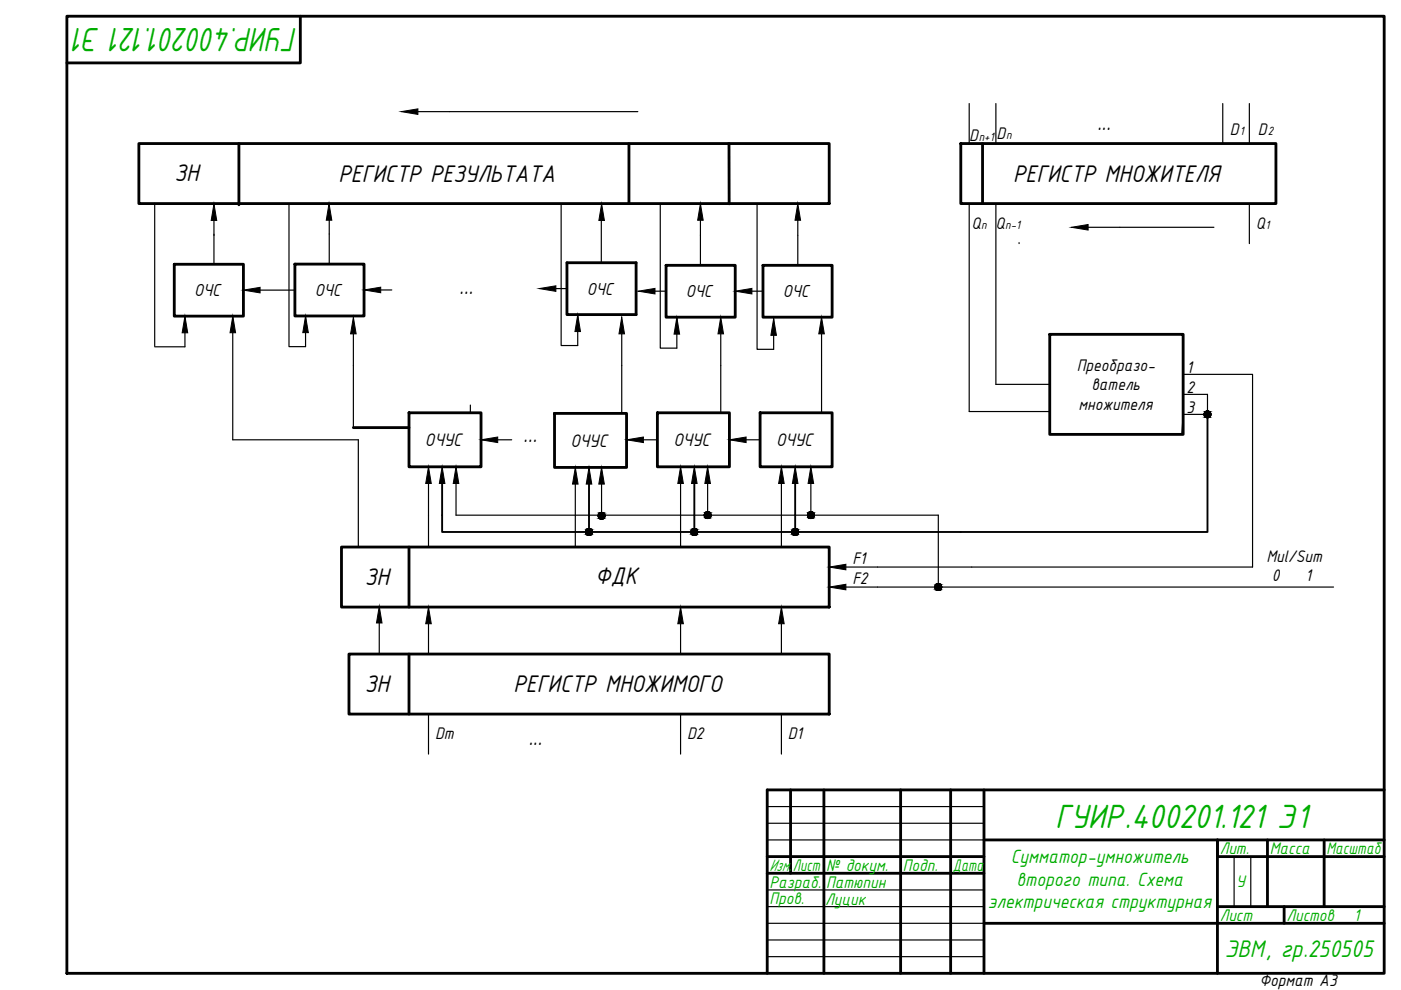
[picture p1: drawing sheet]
<svg xmlns="http://www.w3.org/2000/svg" width="297mm" height="210mm" viewBox="0 0 297 210" stroke-linecap="round" stroke-linejoin="round" font-family="sans-serif">
<!-- layer: 0 -->
<g fill="none" stroke="#000" stroke-width=".6">
<path d="M14.2 3.4h279.3v203h-279.3zM63.7 3.4v9.9h-49.5M29.4 30.4h146.4v12.8h-146.4zM50.7 30.4v13M133.3 30.5v12.7M154.6 30.4v12.8M203.7 30.4h66.8v12.8h-66.8zM208.3 30.4v12.8M36.9 56h14.7v11h-14.7zM62.5 56h14.7v11h-14.7zM120.2 55.7h14.7v11h-14.7zM141.2 56.3h14.7v11h-14.7z"/>
<path d="M161.8 56.3h14.6v11h-14.6zM222.6 70.9h28.3v21.2h-28.3zM74.9 90.7h11.8M86.7 87.5h15.3v11.5h-15.3zM117.6 87.7h15.2v11.4h-15.2zM139.4 87.5h15.3v11.5h-15.3zM161.2 87.5h15.2v11.5h-15.2zM72.4 116h103.4v12.7h-103.4zM86.7 116v12.7M74 138.7h101.8v12.7h-101.8zM86.7 138.7v12.7M167.6 167.5v17.7"/>
<path d="M174.7 167.5v38.9M190.9 167.5v38.9M201.6 167.5v38.9M208.6 167.5v38.9M208.6 178.1h84.9M268.7 178.1v14.1M280.7 178.1v14.1M293.5 167.5h-130.8v38.9M162.7 181.6h45.9M162.7 185.2h45.9M208.6 195.8h84.9M258.1 192.2h35.4"/>
<path d="M272.3 192.2v3.6M293.5 181.6h-35.4v-3.5v28.3"/>
</g>
<g fill="none" stroke="#000" stroke-width=".25">
<path d="M88.6 23.7h46.6M150.4 30.4h25.4M154.6 30.4l-21.3 .1M205.5 22v8.4h5.6v-8.4M259.3 22v8.4M264.9 22v8.4M32.8 43.1v30.3M45.4 46.7v9.3M61.3 43.2v30.3h3.5v-6.5h-2.3M69.8 46.4v9.6M119 43.2v30.1h3.5v-6.5M127.5 46.2v9.5"/>
<path d="M140 43.2v30.6h3.5v-6.5M140.5 43.2h17.6M148.5 46.7v9.6M160.5 43.2v30.9h3.5v-6.5M163.1 43.2h12.7h-21.2M169.1 46.7v9.6M205.5 43.2v44.1h17.1M211.1 43.2v38.3h11.5v10.6v-7.1M216.1 51.6h.1M230.7 48.2h26.7M264.9 43.2v8.4M36.9 67h2.3v6.5h-6.4"/>
<path d="M49.3 67.1v26.1h26.7v22.6M49.3 67h2.3M55.1 61.5h7.4M74.9 70.8v19.9M80.7 61.5h2.4M117.9 61.2h2.3M120.2 66.7h2.3v1.7M131.8 70.8v16.7M138.9 61.7h2.3M141.2 67.3h2.3v1.6M152.8 70.8v16.7M155.9 61.7v5.6"/>
<path d="M159.4 61.7h2.4M161.8 67.3h2.2M174.2 70.8v16.7h2.2M222.6 70.9v5.3M250.9 70.9v17l-.3 4.2M250.9 79.4h14.7v40.8h-86.3M99.7 85.9v1.6h2.3M102 93.2h6.5M132.9 93.2h6.5M154.7 93.2h6.5M250.9 83.6h5.1v4.3h-5.1M90.8 102.5v13.5"/>
<path d="M96.7 102.5v6.7h102.2v15.3M122 102.6v13.4M127.5 102.6v6.8M144.3 102.5v13.5M150 102.5v6.7M165.7 102.5v13.5M171.9 102.5v6.7M175.8 116v8.5M80.4 132.1v6.6M90.8 132.2v6.5M144.3 132.2v6.5M165.7 132.2v6.5"/>
<path d="M179.3 124.5h103.4M90.8 151.4v8.5M144.3 151.4v8.5M165.7 151.4v8.5M162.7 171h45.9M162.7 174.5h45.9M162.7 178.1h45.9M162.7 188.7h45.9M162.7 192.2h45.9M162.7 199.3h45.9M162.7 195.8h45.9M261.7 181.6v10.6"/>
<path d="M265.2 181.6v10.6M162.7 202.8h45.9"/>
<circle cx="256" cy="87.9" r=".71"/>
<circle cx="124.9" cy="112.8" r=".71"/>
<circle cx="127.5" cy="109.4" r=".71"/>
<circle cx="147.2" cy="112.8" r=".71"/>
<circle cx="150" cy="109.2" r=".71"/>
<circle cx="168.6" cy="112.8" r=".71"/>
<circle cx="171.9" cy="109.2" r=".71"/>
<circle cx="198.9" cy="124.5" r=".71"/>
</g>
<g fill="#000" stroke="#000" stroke-width=".21">
<path d="M85.1 23.7l3.5-.6v1.2zM45.4 43.2l.6 3.5h-1.2zM69.8 43.2l.6 3.5h-1.2zM127.6 43.2l.5 3.5h-1.1zM148.5 43.2l.6 3.5h-1.2zM169.1 43.2l.6 3.5h-1.1zM227.2 48.2l3.5-.6v1.2zM39.2 67l.6 3.6h-1.2zM49.4 67l.5 3.6h-1.1zM51.6 61.5l3.5-.6v1.2zM64.8 67l.6 3.5h-1.2zM74.9 67.3l.6 3.5h-1.2z"/>
<path d="M77.2 61.5l3.5-.6v1.2zM114.3 61.2l3.6-.6v1.2zM122.5 66.8l.6 3.5h-1.2zM131.8 67.3l.6 3.5h-1.2zM135.3 61.7l3.6-.6v1.2zM143.5 67.3l.6 3.5h-1.2zM152.8 67.3l.6 3.5h-1.2zM155.9 61.7l3.5-.6v1.2zM164 67.6l.6 3.5h-1.2zM174.2 67.3l.6 3.5h-1.2zM102 93.2l3.5-.5v1.1zM132.9 93.2l3.5-.5v1.1z"/>
<path d="M154.7 93.2l3.5-.5v1.1zM255.9 87.2h.2zM255.9 88.6h.2zM90.8 99l.6 3.5h-1.1zM93.7 99l.6 3.5h-1.2zM96.7 99l.6 3.5h-1.2zM122 99.1l.6 3.5h-1.2zM124.9 99.1l.6 3.5h-1.2zM124.8 112.1h.1zM124.8 113.5h.1zM127.5 99.1l.6 3.5h-1.1zM127.5 108.7h.1z"/>
<path d="M127.5 110.1h.1zM144.3 99l.6 3.5h-1.2zM147.2 99l.6 3.5h-1.2zM147.1 112.1h.2zM147.1 113.5h.2zM150 99l.6 3.5h-1.2zM150 108.5h.1zM150 109.9h.1zM165.7 99l.6 3.5h-1.2zM168.6 99l.6 3.5h-1.2zM168.5 112.1h.2zM168.5 113.5h.2z"/>
<path d="M171.9 99l.6 3.5h-1.2zM171.9 108.5h.1zM171.9 109.9h.1zM80.4 128.6l.6 3.5h-1.2zM90.8 128.7l.6 3.5h-1.1zM144.3 128.7l.6 3.5h-1.2zM165.7 128.7l.6 3.5h-1.2zM175.8 120.2l3.5-.6v1.2zM175.8 124.5l3.5-.6v1.2zM198.9 123.8h.1zM198.9 125.2h.1z"/>
<path d="M255.9 87.2h.2zM255.9 87.2h.2z"/>
<path d="M255.9 87.2h.3zM255.9 87.2h.3z"/>
<path d="M255.9 88.6h.2zM255.9 88.6h.2z"/>
<path d="M255.9 87.2h.3zM255.8 87.2h.4z"/>
<path d="M255.9 88.6h.3zM255.9 88.6h.2z"/>
<path d="M255.8 87.2h.4zM255.8 87.2h.4z"/>
<path d="M255.8 88.5h.4zM255.8 88.5l.4 .1z"/>
<path d="M255.8 87.2h.5zM255.7 87.2h.6z"/>
<path d="M255.8 88.5h.4zM255.8 88.5h.4z"/>
<path d="M255.7 87.2h.6zM255.7 87.2h.6z"/>
<path d="M255.7 88.5h.6zM255.7 88.5h.5z"/>
<path d="M255.7 87.2h.7zM255.7 87.2h.7z"/>
<path d="M255.7 88.5h.6zM255.7 88.5h.6z"/>
<path d="M255.7 87.2l.7 .1zM255.6 87.3h.8z"/>
<path d="M255.7 88.5h.7zM255.7 88.5h.6z"/>
<path d="M255.6 87.3h.8zM255.6 87.3h.8z"/>
<path d="M255.6 88.5h.8zM255.6 88.5h.8z"/>
<path d="M255.6 87.3h.9zM255.6 87.3h.9z"/>
<path d="M255.6 88.4h.8zM255.6 88.4l.8 .1z"/>
<path d="M255.6 87.3h.9zM255.5 87.3h1z"/>
<path d="M255.6 88.4h.9zM255.6 88.4h.8z"/>
<path d="M255.5 87.3l1 .1zM255.5 87.4h1z"/>
<path d="M255.5 88.4h1zM255.5 88.4h1z"/>
<path d="M255.5 87.4h1zM255.5 87.4h1z"/>
<path d="M255.5 88.4h1zM255.5 88.4h1z"/>
<path d="M255.5 87.4h1.1zM255.5 87.4h1.1z"/>
<path d="M255.5 88.3h1zM255.5 88.3l1 .1z"/>
<path d="M255.4 87.4l1.2 .1zM255.4 87.4l1.2 .1z"/>
<path d="M255.4 88.3h1.2zM255.4 88.3h1.1z"/>
<path d="M255.4 87.5h1.2zM255.4 87.5h1.2z"/>
<path d="M255.4 88.3h1.2zM255.4 88.3h1.2z"/>
<path d="M255.4 87.5h1.2zM255.4 87.5h1.2z"/>
<path d="M255.4 88.2h1.2zM255.4 88.2l1.2 .1z"/>
<path d="M255.4 87.5l1.3 .1zM255.4 87.5l1.3 .1z"/>
<path d="M255.4 88.2h1.2zM255.4 88.2h1.2z"/>
<path d="M255.4 87.6h1.3zM255.4 87.6h1.3z"/>
<path d="M255.4 88.1h1.3zM255.4 88.1l1.2 .1z"/>
<path d="M255.3 87.6l1.4 .1zM255.3 87.6l1.4 .1z"/>
<path d="M255.3 88.1h1.4zM255.3 88.1h1.4z"/>
<path d="M255.3 87.7h1.4zM255.3 87.7h1.4z"/>
<path d="M255.3 88.1h1.4zM255.3 88.1h1.4z"/>
<path d="M255.3 87.7h1.4zM255.3 87.7h1.4z"/>
<path d="M255.3 88h1.4zM255.3 88l1.4 .1z"/>
<path d="M255.3 87.7l1.4 .1zM255.3 87.7l1.4 .1z"/>
<path d="M255.3 88h1.4zM255.3 88h1.4z"/>
<path d="M255.3 87.8h1.4zM255.3 87.8h1.4z"/>
<path d="M255.3 87.9h1.4zM255.3 87.9l1.4 .1z"/>
<path d="M255.3 87.8l1.4 .1zM255.3 87.8l1.4 .1z"/>
<path d="M255.3 87.9h1.4zM255.3 87.9h1.4z"/>
<path d="M255.3 87.9h1.4zM255.3 87.9h1.4z"/>
<path d="M124.8 112.1h.2zM124.8 112.1h.2z"/>
<path d="M124.8 112.1h.2zM124.7 112.1h.3z"/>
<path d="M124.8 113.5h.2zM124.8 113.5h.1z"/>
<path d="M124.7 112.1h.4zM124.7 112.1h.4z"/>
<path d="M124.7 113.5h.3zM124.7 113.5h.3z"/>
<path d="M124.7 112.1h.4zM124.7 112.1h.4z"/>
<path d="M124.7 113.5h.4zM124.7 113.5h.3z"/>
<path d="M124.7 112.1h.4zM124.6 112.1h.5z"/>
<path d="M124.7 113.5h.4zM124.7 113.5h.4z"/>
<path d="M124.6 112.1l.6 .1zM124.6 112.2h.6z"/>
<path d="M124.6 113.4h.5zM124.6 113.4l.5 .1z"/>
<path d="M124.6 112.2h.6zM124.5 112.2h.7z"/>
<path d="M124.6 113.4h.6zM124.6 113.4h.5z"/>
<path d="M124.5 112.2h.8zM124.5 112.2h.8z"/>
<path d="M124.5 113.4h.7zM124.5 113.4h.7z"/>
<path d="M124.5 112.2h.8zM124.5 112.2h.8z"/>
<path d="M124.5 113.4h.8zM124.5 113.4h.7z"/>
<path d="M124.5 112.2h.8zM124.4 112.2h.9z"/>
<path d="M124.5 113.4h.8zM124.5 113.4h.8z"/>
<path d="M124.4 112.2l1 .1zM124.4 112.3h1z"/>
<path d="M124.4 113.3h.9zM124.4 113.3l.9 .1z"/>
<path d="M124.4 112.3h1zM124.4 112.3h1z"/>
<path d="M124.4 113.3h1zM124.4 113.3h.9z"/>
<path d="M124.4 112.3h1zM124.4 112.3h1z"/>
<path d="M124.4 113.3h1zM124.4 113.3h1z"/>
<path d="M124.3 112.3l1.1 .1zM124.3 112.3l1.1 .1z"/>
<path d="M124.3 113.3h1.1zM124.3 113.3h1.1z"/>
<path d="M124.3 112.4h1.2zM124.3 112.4h1.2z"/>
<path d="M124.3 113.2h1.1zM124.3 113.2l1.1 .1z"/>
<path d="M124.3 112.4h1.2zM124.3 112.4h1.2z"/>
<path d="M124.3 113.2h1.2zM124.3 113.2h1.1z"/>
<path d="M124.3 112.4l1.2 .1zM124.3 112.4l1.2 .1z"/>
<path d="M124.3 113.2h1.2zM124.3 113.2h1.2z"/>
<path d="M124.3 112.5h1.2zM124.3 112.5h1.2z"/>
<path d="M124.3 113.1h1.2zM124.3 113.1l1.2 .1z"/>
<path d="M124.2 112.5h1.3zM124.2 112.5h1.3z"/>
<path d="M124.2 113.1h1.3zM124.2 113.1h1.3z"/>
<path d="M124.2 112.5l1.4 .1zM124.2 112.5l1.4 .1z"/>
<path d="M124.2 113h1.3zM124.2 113l1.3 .1z"/>
<path d="M124.2 112.6h1.4zM124.2 112.6h1.4z"/>
<path d="M124.2 113h1.4zM124.2 113h1.3z"/>
<path d="M124.2 112.6l1.4 .1zM124.2 112.6l1.4 .1z"/>
<path d="M124.2 113h1.4zM124.2 113h1.4z"/>
<path d="M124.2 112.7h1.4zM124.2 112.7h1.4z"/>
<path d="M124.2 112.9h1.4zM124.2 112.9l1.4 .1z"/>
<path d="M124.2 112.7l1.4 .1zM124.2 112.7l1.4 .1z"/>
<path d="M124.2 112.9h1.4zM124.2 112.9h1.4z"/>
<path d="M124.2 112.8h1.4zM124.2 112.8h1.4z"/>
<path d="M124.2 112.8h1.4zM124.2 112.8l1.4 .1z"/>
<path d="M124.2 112.8h1.4zM124.2 112.8h1.4z"/>
<path d="M127.5 108.7h.1zM127.4 108.7h.2z"/>
<path d="M127.4 108.7h.3zM127.4 108.7h.3z"/>
<path d="M127.4 110.1h.2zM127.4 110.1h.2z"/>
<path d="M127.4 108.7h.3zM127.4 108.7h.3z"/>
<path d="M127.4 110.1h.3zM127.4 110.1h.2z"/>
<path d="M127.4 108.7h.4zM127.3 108.7h.5z"/>
<path d="M127.4 110h.3zM127.4 110l.3 .1z"/>
<path d="M127.3 108.7h.5zM127.3 108.7h.5z"/>
<path d="M127.3 110h.5zM127.3 110h.4z"/>
<path d="M127.3 108.7h.5zM127.2 108.7h.6z"/>
<path d="M127.3 110h.5zM127.3 110h.5z"/>
<path d="M127.2 108.7h.7zM127.2 108.7h.7z"/>
<path d="M127.2 110h.6zM127.2 110h.6z"/>
<path d="M127.2 108.7l.7 .1zM127.2 108.8h.7z"/>
<path d="M127.2 110h.7zM127.2 110h.6z"/>
<path d="M127.2 108.8h.8zM127.1 108.8h.9z"/>
<path d="M127.2 110h.7zM127.2 110h.7z"/>
<path d="M127.1 108.8h.9zM127.1 108.8h.9z"/>
<path d="M127.1 109.9h.9zM127.1 109.9l.8 .1z"/>
<path d="M127.1 108.8h.9zM127.1 108.8h.9z"/>
<path d="M127.1 109.9h.9zM127.1 109.9h.9z"/>
<path d="M127.1 108.8l1 .1zM127 108.9h1.1z"/>
<path d="M127.1 109.9h.9zM127.1 109.9h.9z"/>
<path d="M127 108.9h1.1zM127 108.9h1.1z"/>
<path d="M127 109.9h1.1zM127 109.9h1z"/>
<path d="M127 108.9h1.1zM127 108.9h1.1z"/>
<path d="M127 109.8h1.1zM127 109.8l1.1 .1z"/>
<path d="M127 108.9l1.1 .1zM127 108.9l1.1 .1z"/>
<path d="M127 109.8h1.1zM127 109.8h1.1z"/>
<path d="M127 109h1.2zM127 109h1.2z"/>
<path d="M127 109.8h1.1zM127 109.8h1.1z"/>
<path d="M126.9 109h1.3zM126.9 109h1.3z"/>
<path d="M126.9 109.7h1.3zM126.9 109.7l1.2 .1z"/>
<path d="M126.9 109l1.3 .1zM126.9 109l1.3 .1z"/>
<path d="M126.9 109.7h1.3zM126.9 109.7h1.3z"/>
<path d="M126.9 109.1h1.3zM126.9 109.1h1.3z"/>
<path d="M126.9 109.6h1.3zM126.9 109.6l1.3 .1z"/>
<path d="M126.9 109.1l1.3 .1zM126.9 109.1l1.3 .1z"/>
<path d="M126.9 109.6h1.3zM126.9 109.6h1.3z"/>
<path d="M126.9 109.2h1.3zM126.9 109.2h1.3z"/>
<path d="M126.9 109.6h1.3zM126.9 109.6h1.3z"/>
<path d="M126.9 109.2h1.3zM126.9 109.2h1.3z"/>
<path d="M126.9 109.5h1.3zM126.9 109.5l1.3 .1z"/>
<path d="M126.8 109.2l1.4 .1zM126.8 109.2l1.4 .1z"/>
<path d="M126.8 109.5h1.4zM126.8 109.5h1.4z"/>
<path d="M126.8 109.3h1.4zM126.8 109.3h1.4z"/>
<path d="M126.8 109.4h1.4zM126.8 109.4l1.4 .1z"/>
<path d="M126.8 109.3l1.5 .1zM126.8 109.3l1.5 .1z"/>
<path d="M126.8 109.4h1.4zM126.8 109.4h1.4z"/>
<path d="M126.8 109.4h1.5zM126.8 109.4h1.4z"/>
<path d="M147.1 112.1h.2zM147.1 112.1h.2z"/>
<path d="M147.1 112.1h.3zM147.1 112.1h.3z"/>
<path d="M147.1 113.5h.2zM147.1 113.5h.2z"/>
<path d="M147.1 112.1h.3zM147 112.1h.4z"/>
<path d="M147.1 113.5h.3zM147.1 113.5h.2z"/>
<path d="M147 112.1h.4zM147 112.1h.4z"/>
<path d="M147 113.5h.4zM147 113.5h.4z"/>
<path d="M147 112.1h.5zM146.9 112.1h.6z"/>
<path d="M147 113.5h.4zM147 113.5h.4z"/>
<path d="M146.9 112.1l.6 .1zM146.9 112.2h.6z"/>
<path d="M146.9 113.4h.6zM146.9 113.4l.5 .1z"/>
<path d="M146.9 112.2h.7zM146.9 112.2h.7z"/>
<path d="M146.9 113.4h.6zM146.9 113.4h.6z"/>
<path d="M146.9 112.2h.7zM146.8 112.2h.8z"/>
<path d="M146.9 113.4h.7zM146.9 113.4h.6z"/>
<path d="M146.8 112.2h.8zM146.8 112.2h.8z"/>
<path d="M146.8 113.4h.8zM146.8 113.4h.8z"/>
<path d="M146.8 112.2h.9zM146.8 112.2h.9z"/>
<path d="M146.8 113.4h.8zM146.8 113.4h.8z"/>
<path d="M146.8 112.2l.9 .1zM146.7 112.3h1z"/>
<path d="M146.8 113.3h.9zM146.8 113.3l.8 .1z"/>
<path d="M146.7 112.3h1zM146.7 112.3h1z"/>
<path d="M146.7 113.3h1zM146.7 113.3h1z"/>
<path d="M146.7 112.3h1zM146.7 112.3h1z"/>
<path d="M146.7 113.3h1zM146.7 113.3h1z"/>
<path d="M146.7 112.3l1.1 .1zM146.7 112.3l1.1 .1z"/>
<path d="M146.7 113.3h1zM146.7 113.3h1z"/>
<path d="M146.6 112.4h1.2zM146.6 112.4h1.2z"/>
<path d="M146.6 113.2h1.2zM146.6 113.2l1.1 .1z"/>
<path d="M146.6 112.4h1.2zM146.6 112.4h1.2z"/>
<path d="M146.6 113.2h1.2zM146.6 113.2h1.2z"/>
<path d="M146.6 112.4l1.2 .1zM146.6 112.4l1.2 .1z"/>
<path d="M146.6 113.2h1.2zM146.6 113.2h1.2z"/>
<path d="M146.6 112.5h1.3zM146.6 112.5h1.3z"/>
<path d="M146.6 113.1h1.2zM146.6 113.1l1.2 .1z"/>
<path d="M146.6 112.5h1.3zM146.6 112.5h1.3z"/>
<path d="M146.6 113.1h1.3zM146.6 113.1h1.2z"/>
<path d="M146.5 112.5l1.4 .1zM146.5 112.5l1.4 .1z"/>
<path d="M146.5 113h1.4zM146.5 113l1.4 .1z"/>
<path d="M146.5 112.6h1.4zM146.5 112.6h1.4z"/>
<path d="M146.5 113h1.4zM146.5 113h1.4z"/>
<path d="M146.5 112.6l1.4 .1zM146.5 112.6l1.4 .1z"/>
<path d="M146.5 113h1.4zM146.5 113h1.4z"/>
<path d="M146.5 112.7h1.4zM146.5 112.7h1.4z"/>
<path d="M146.5 112.9h1.4zM146.5 112.9l1.4 .1z"/>
<path d="M146.5 112.7l1.4 .1zM146.5 112.7l1.4 .1z"/>
<path d="M146.5 112.9h1.4zM146.5 112.9h1.4z"/>
<path d="M146.5 112.8h1.4zM146.5 112.8h1.4z"/>
<path d="M146.5 112.8h1.4zM146.5 112.8l1.4 .1z"/>
<path d="M146.5 112.8h1.4zM146.5 112.8h1.4z"/>
<path d="M150 108.5h.1zM149.9 108.5h.2z"/>
<path d="M149.9 108.5h.3zM149.9 108.5h.3z"/>
<path d="M149.9 109.9h.2zM149.9 109.9h.2z"/>
<path d="M149.9 108.5h.3zM149.8 108.5h.4z"/>
<path d="M149.9 109.9h.3zM149.9 109.9h.2z"/>
<path d="M149.8 108.5l.5 .1zM149.8 108.6h.5z"/>
<path d="M149.8 109.9h.4zM149.8 109.9h.4z"/>
<path d="M149.8 108.6h.5zM149.8 108.6h.5z"/>
<path d="M149.8 109.9h.5zM149.8 109.9h.4z"/>
<path d="M149.8 108.6h.5zM149.7 108.6h.6z"/>
<path d="M149.8 109.9h.5zM149.8 109.9h.5z"/>
<path d="M149.7 108.6h.7zM149.7 108.6h.7z"/>
<path d="M149.7 109.9h.6zM149.7 109.9h.6z"/>
<path d="M149.7 108.6h.7zM149.7 108.6h.7z"/>
<path d="M149.7 109.8h.7zM149.7 109.8l.6 .1z"/>
<path d="M149.7 108.6l.7 .1zM149.6 108.7h.8z"/>
<path d="M149.7 109.8h.7zM149.7 109.8h.7z"/>
<path d="M149.6 108.7h.9zM149.6 108.7h.9z"/>
<path d="M149.6 109.8h.8zM149.6 109.8h.8z"/>
<path d="M149.6 108.7h.9zM149.6 108.7h.9z"/>
<path d="M149.6 109.8h.9zM149.6 109.8h.8z"/>
<path d="M149.6 108.7h.9zM149.5 108.7h1z"/>
<path d="M149.6 109.7h.9zM149.6 109.7l.9 .1z"/>
<path d="M149.5 108.7l1.1 .1zM149.5 108.7l1.1 .1z"/>
<path d="M149.5 109.7h1zM149.5 109.7h1z"/>
<path d="M149.5 108.8h1.1zM149.5 108.8h1.1z"/>
<path d="M149.5 109.7h1.1zM149.5 109.7h1z"/>
<path d="M149.5 108.8h1.1zM149.5 108.8h1.1z"/>
<path d="M149.5 109.7h1.1zM149.5 109.7h1.1z"/>
<path d="M149.4 108.8l1.2 .1zM149.4 108.8l1.2 .1z"/>
<path d="M149.4 109.6h1.2zM149.4 109.6l1.2 .1z"/>
<path d="M149.4 108.9h1.3zM149.4 108.9h1.3z"/>
<path d="M149.4 109.6h1.2zM149.4 109.6h1.2z"/>
<path d="M149.4 108.9h1.3zM149.4 108.9h1.3z"/>
<path d="M149.4 109.6h1.3zM149.4 109.6h1.2z"/>
<path d="M149.4 108.9l1.3 .1zM149.4 108.9l1.3 .1z"/>
<path d="M149.4 109.5h1.3zM149.4 109.5l1.3 .1z"/>
<path d="M149.4 109h1.3zM149.4 109h1.3z"/>
<path d="M149.4 109.5h1.3zM149.4 109.5h1.3z"/>
<path d="M149.4 109l1.3 .1zM149.4 109l1.3 .1z"/>
<path d="M149.4 109.4h1.3zM149.4 109.4l1.3 .1z"/>
<path d="M149.3 109.1h1.4zM149.3 109.1h1.4z"/>
<path d="M149.3 109.4h1.4zM149.3 109.4h1.4z"/>
<path d="M149.3 109.1h1.4zM149.3 109.1h1.4z"/>
<path d="M149.3 109.4h1.4zM149.3 109.4h1.4z"/>
<path d="M149.3 109.1l1.4 .1zM149.3 109.1l1.4 .1z"/>
<path d="M149.3 109.3h1.4zM149.3 109.3l1.4 .1z"/>
<path d="M149.3 109.2h1.4zM149.3 109.2h1.4z"/>
<path d="M149.3 109.3h1.4zM149.3 109.3h1.4z"/>
<path d="M149.3 109.2h1.4zM149.3 109.2l1.4 .1z"/>
<path d="M168.5 112.1h.2zM168.5 112.1h.2z"/>
<path d="M168.5 112.1h.2zM168.4 112.1h.3z"/>
<path d="M168.5 113.5h.2zM168.5 113.5h.2z"/>
<path d="M168.4 112.1h.4zM168.4 112.1h.4z"/>
<path d="M168.4 113.5h.3zM168.4 113.5h.3z"/>
<path d="M168.4 112.1h.4zM168.4 112.1h.4z"/>
<path d="M168.4 113.5h.4zM168.4 113.5h.3z"/>
<path d="M168.4 112.1h.5zM168.3 112.1h.6z"/>
<path d="M168.4 113.5h.4zM168.4 113.5h.4z"/>
<path d="M168.3 112.1l.6 .1zM168.3 112.2h.6z"/>
<path d="M168.3 113.4h.6zM168.3 113.4l.5 .1z"/>
<path d="M168.3 112.2h.6zM168.3 112.2h.6z"/>
<path d="M168.3 113.4h.6zM168.3 113.4h.6z"/>
<path d="M168.3 112.2h.7zM168.2 112.2h.8z"/>
<path d="M168.3 113.4h.6zM168.3 113.4h.6z"/>
<path d="M168.2 112.2h.8zM168.2 112.2h.8z"/>
<path d="M168.2 113.4h.8zM168.2 113.4h.7z"/>
<path d="M168.2 112.2h.8zM168.1 112.2h.9z"/>
<path d="M168.2 113.4h.8zM168.2 113.4h.8z"/>
<path d="M168.1 112.2l1 .1zM168.1 112.3h1z"/>
<path d="M168.1 113.3h.9zM168.1 113.3l.9 .1z"/>
<path d="M168.1 112.3h1zM168.1 112.3h1z"/>
<path d="M168.1 113.3h1zM168.1 113.3h.9z"/>
<path d="M168.1 112.3h1zM168.1 112.3h1z"/>
<path d="M168.1 113.3h1zM168.1 113.3h1z"/>
<path d="M168.1 112.3l1.1 .1zM168.1 112.3l1.1 .1z"/>
<path d="M168.1 113.3h1zM168.1 113.3h1z"/>
<path d="M168 112.4h1.2zM168 112.4h1.2z"/>
<path d="M168 113.2h1.2zM168 113.2l1.1 .1z"/>
<path d="M168 112.4h1.2zM168 112.4h1.2z"/>
<path d="M168 113.2h1.2zM168 113.2h1.2z"/>
<path d="M168 112.4l1.2 .1zM168 112.4l1.2 .1z"/>
<path d="M168 113.2h1.2zM168 113.2h1.2z"/>
<path d="M168 112.5h1.2zM168 112.5h1.2z"/>
<path d="M168 113.1h1.2zM168 113.1l1.2 .1z"/>
<path d="M167.9 112.5h1.4zM167.9 112.5h1.4z"/>
<path d="M167.9 113.1h1.3zM167.9 113.1h1.3z"/>
<path d="M167.9 112.5l1.4 .1zM167.9 112.5l1.4 .1z"/>
<path d="M167.9 113h1.4zM167.9 113l1.3 .1z"/>
<path d="M167.9 112.6h1.4zM167.9 112.6h1.4z"/>
<path d="M167.9 113h1.4zM167.9 113h1.4z"/>
<path d="M167.9 112.6l1.4 .1zM167.9 112.6l1.4 .1z"/>
<path d="M167.9 113h1.4zM167.9 113h1.4z"/>
<path d="M167.9 112.7h1.4zM167.9 112.7h1.4z"/>
<path d="M167.9 112.9h1.4zM167.9 112.9l1.4 .1z"/>
<path d="M167.9 112.7l1.4 .1zM167.9 112.7l1.4 .1z"/>
<path d="M167.9 112.9h1.4zM167.9 112.9h1.4z"/>
<path d="M167.9 112.8h1.4zM167.9 112.8h1.4z"/>
<path d="M167.9 112.8h1.4zM167.9 112.8l1.4 .1z"/>
<path d="M167.9 112.8h1.4zM167.9 112.8h1.4z"/>
<path d="M171.9 108.5h.1zM171.8 108.5h.2z"/>
<path d="M171.8 108.5h.3zM171.8 108.5h.3z"/>
<path d="M171.8 109.9h.2zM171.8 109.9h.2z"/>
<path d="M171.8 108.5h.3zM171.7 108.5h.4z"/>
<path d="M171.8 109.9h.3zM171.8 109.9h.2z"/>
<path d="M171.7 108.5l.4 .1zM171.7 108.6h.4z"/>
<path d="M171.7 109.9h.4zM171.7 109.9h.4z"/>
<path d="M171.7 108.6h.5zM171.7 108.6h.5z"/>
<path d="M171.7 109.9h.4zM171.7 109.9h.4z"/>
<path d="M171.7 108.6h.5zM171.6 108.6h.6z"/>
<path d="M171.7 109.9h.5zM171.7 109.9h.4z"/>
<path d="M171.6 108.6h.7zM171.6 108.6h.7z"/>
<path d="M171.6 109.9h.6zM171.6 109.9h.6z"/>
<path d="M171.6 108.6h.7zM171.5 108.6h.8z"/>
<path d="M171.6 109.8h.7zM171.6 109.8l.6 .1z"/>
<path d="M171.5 108.6l.8 .1zM171.5 108.7h.8z"/>
<path d="M171.5 109.8h.8zM171.5 109.8h.8z"/>
<path d="M171.5 108.7h.9zM171.5 108.7h.9z"/>
<path d="M171.5 109.8h.8zM171.5 109.8h.8z"/>
<path d="M171.5 108.7h.9zM171.4 108.7h1z"/>
<path d="M171.5 109.8h.9zM171.5 109.8h.8z"/>
<path d="M171.4 108.7h1zM171.4 108.7h1z"/>
<path d="M171.4 109.7h1zM171.4 109.7l1 .1z"/>
<path d="M171.4 108.7l1.1 .1zM171.4 108.7l1.1 .1z"/>
<path d="M171.4 109.7h1zM171.4 109.7h1z"/>
<path d="M171.4 108.8h1.1zM171.4 108.8h1.1z"/>
<path d="M171.4 109.7h1.1zM171.4 109.7h1z"/>
<path d="M171.4 108.8h1.1zM171.4 108.8h1.1z"/>
<path d="M171.4 109.7h1.1zM171.4 109.7h1.1z"/>
<path d="M171.3 108.8l1.2 .1zM171.3 108.8l1.2 .1z"/>
<path d="M171.3 109.6h1.2zM171.3 109.6l1.2 .1z"/>
<path d="M171.3 108.9h1.2zM171.3 108.9h1.2z"/>
<path d="M171.3 109.6h1.2zM171.3 109.6h1.2z"/>
<path d="M171.3 108.9h1.3zM171.3 108.9h1.3z"/>
<path d="M171.3 109.6h1.2zM171.3 109.6h1.2z"/>
<path d="M171.3 108.9l1.3 .1zM171.3 108.9l1.3 .1z"/>
<path d="M171.3 109.5h1.3zM171.3 109.5l1.2 .1z"/>
<path d="M171.3 109h1.3zM171.3 109h1.3z"/>
<path d="M171.3 109.5h1.3zM171.3 109.5h1.3z"/>
<path d="M171.2 109l1.4 .1zM171.2 109l1.4 .1z"/>
<path d="M171.2 109.4h1.4zM171.2 109.4l1.4 .1z"/>
<path d="M171.2 109.1h1.4zM171.2 109.1h1.4z"/>
<path d="M171.2 109.4h1.4zM171.2 109.4h1.4z"/>
<path d="M171.2 109.1h1.4zM171.2 109.1h1.4z"/>
<path d="M171.2 109.4h1.4zM171.2 109.4h1.4z"/>
<path d="M171.2 109.1l1.4 .1zM171.2 109.1l1.4 .1z"/>
<path d="M171.2 109.3h1.4zM171.2 109.3l1.4 .1z"/>
<path d="M171.2 109.2h1.4zM171.2 109.2h1.4z"/>
<path d="M171.2 109.3h1.4zM171.2 109.3h1.4z"/>
<path d="M171.2 109.2h1.4zM171.2 109.2l1.4 .1z"/>
<path d="M198.9 123.8h.1zM198.8 123.8h.2z"/>
<path d="M198.8 123.8h.3zM198.8 123.8h.3z"/>
<path d="M198.8 125.2h.2zM198.8 125.2h.2z"/>
<path d="M198.8 123.8h.3zM198.8 123.8h.3z"/>
<path d="M198.8 125.2h.3zM198.8 125.2h.2z"/>
<path d="M198.8 123.8h.4zM198.7 123.8h.5z"/>
<path d="M198.8 125.2h.3zM198.8 125.2h.3z"/>
<path d="M198.7 123.8h.5zM198.7 123.8h.5z"/>
<path d="M198.7 125.1h.5zM198.7 125.1l.4 .1z"/>
<path d="M198.7 123.8h.5zM198.6 123.8h.6z"/>
<path d="M198.7 125.1h.5zM198.7 125.1h.5z"/>
<path d="M198.6 123.8l.7 .1zM198.6 123.9h.7z"/>
<path d="M198.6 125.1h.6zM198.6 125.1h.6z"/>
<path d="M198.6 123.9h.7zM198.6 123.9h.7z"/>
<path d="M198.6 125.1h.7zM198.6 125.1h.6z"/>
<path d="M198.6 123.9h.8zM198.5 123.9h.9z"/>
<path d="M198.6 125.1h.7zM198.6 125.1h.7z"/>
<path d="M198.5 123.9h.9zM198.5 123.9h.9z"/>
<path d="M198.5 125h.9zM198.5 125l.8 .1z"/>
<path d="M198.5 123.9h.9zM198.5 123.9h.9z"/>
<path d="M198.5 125h.9zM198.5 125h.9z"/>
<path d="M198.5 123.9l.9 .1zM198.4 124h1z"/>
<path d="M198.5 125h.9zM198.5 125h.9z"/>
<path d="M198.4 124h1.1zM198.4 124h1.1z"/>
<path d="M198.4 125h1zM198.4 125h1z"/>
<path d="M198.4 124h1.1zM198.4 124h1.1z"/>
<path d="M198.4 124.9h1.1zM198.4 124.9l1 .1z"/>
<path d="M198.4 124l1.1 .1zM198.4 124l1.1 .1z"/>
<path d="M198.4 124.9h1.1zM198.4 124.9h1.1z"/>
<path d="M198.4 124.1h1.1zM198.4 124.1h1.1z"/>
<path d="M198.4 124.9h1.1zM198.4 124.9h1.1z"/>
<path d="M198.3 124.1h1.3zM198.3 124.1h1.3z"/>
<path d="M198.3 124.8h1.2zM198.3 124.8l1.2 .1z"/>
<path d="M198.3 124.1l1.3 .1zM198.3 124.1l1.3 .1z"/>
<path d="M198.3 124.8h1.3zM198.3 124.8h1.2z"/>
<path d="M198.3 124.2h1.3zM198.3 124.2h1.3z"/>
<path d="M198.3 124.8h1.3zM198.3 124.8h1.3z"/>
<path d="M198.3 124.2l1.3 .1zM198.3 124.2l1.3 .1z"/>
<path d="M198.3 124.7h1.3zM198.3 124.7l1.3 .1z"/>
<path d="M198.3 124.3h1.3zM198.3 124.3h1.3z"/>
<path d="M198.3 124.7h1.3zM198.3 124.7h1.3z"/>
<path d="M198.3 124.3h1.3zM198.3 124.3h1.3z"/>
<path d="M198.3 124.6h1.3zM198.3 124.6l1.3 .1z"/>
<path d="M198.2 124.3l1.4 .1zM198.2 124.3l1.4 .1z"/>
<path d="M198.2 124.6h1.4zM198.2 124.6h1.4z"/>
<path d="M198.2 124.4h1.4zM198.2 124.4h1.4z"/>
<path d="M198.2 124.6h1.4zM198.2 124.6h1.4z"/>
<path d="M198.2 124.4l1.4 .1zM198.2 124.4l1.4 .1z"/>
<path d="M198.2 124.5h1.4zM198.2 124.5l1.4 .1z"/>
<path d="M198.2 124.5h1.4zM198.2 124.5h1.4z"/>
</g>
<path d="M256 87.9v24.9h-162.3v-10.3M124.9 102.6v10.2M147.2 102.5v10.3M168.6 102.5v10.3" fill="none" stroke="#000" stroke-width=".4"/>
<g font-size="7.7" fill="#00ad00">
<text x="63.1" y="6" transform="rotate(180 63.1 6)">ГУИР.400201.121 Э1</text>
<text x="223.7" y="175.5">ГУИР.400201.121 Э1</text>
</g>
<g font-size="5.5">
<text x="37" y="38.4">ЗН</text>
<text x="71.7" y="38.6">РЕГИСТР РЕЗУЛЬТАТА</text>
<text x="214.8" y="38.6">РЕГИСТР МНОЖИТЕЛЯ</text>
<text x="77.4" y="124.1">ЗН</text>
<text x="126.2" y="123.9">ФДК</text>
<text x="77.4" y="146.8">ЗН</text>
<text x="108.9" y="146.8">РЕГИСТР МНОЖИМОГО</text>
</g>
<text font-size="5.5" fill="#00ad00" x="259.7" y="202.8">ЭВМ, гр.250505</text>
<g font-size="5.4">
<text x="232.6" y="27.5">...</text>
<text x="97.4" y="62.3">...</text>
<text x="111" y="93.6">...</text>
<text x="112" y="158">...</text>
</g>
<g font-size="4.4" fill="#00ad00">
<text x="214.3" y="183">Сумматор-умножитель</text>
<text x="215.5" y="187.7">второго типа. Схема</text>
<text x="209.4" y="192.5">электрическая структурная</text>
</g>
<g font-size="4.1">
<text x="90.1" y="94.6">ОЧУС</text>
<text x="121" y="94.7">ОЧУС</text>
<text x="142.8" y="94.6">ОЧУС</text>
<text x="164.5" y="94.6">ОЧУС</text>
</g>
<g font-size="4">
<text x="41.2" y="62.8">ОЧС</text>
<text x="66.7" y="62.8">ОЧС</text>
<text x="124.4" y="62.5">ОЧС</text>
<text x="145.4" y="63">ОЧС</text>
<text x="166" y="63">ОЧС</text>
</g>
<g font-size="3.8">
<text x="205.5" y="29.8">D</text>
<text x="211.3" y="29.4">D</text>
<text x="260.8" y="28.6">D</text>
<text x="266.7" y="28.7">D</text>
<text x="206" y="48.5">Q</text>
<text x="211.1" y="48.5">Q</text>
<text x="266.3" y="48.5">Q</text>
<text x="228.3" y="78.6">Преобразо-</text>
<text x="231.4" y="82.7">ватель</text>
<text x="251.5" y="83.3">2</text>
<text x="251.5" y="79">1</text>
<text x="228.7" y="86.9">множителя</text>
<text x="251.5" y="87.5">3</text>
<text x="180.7" y="119.6">F1</text>
<text x="268.5" y="119.1">Mul/Sum</text>
<text x="180.7" y="123.9">F2</text>
<text x="269.7" y="123.2">0</text>
<text x="276.8" y="123.2">1</text>
<text x="92.2" y="156.7">Dm</text>
<text x="145.7" y="156.7">D2</text>
<text x="167.1" y="156.7">D1</text>
<text x="267" y="209">Формат А3</text>
</g>
<g font-size="3.8" fill="#00ad00">
<text x="163.1" y="184.7">Изм.</text>
<text x="168.1" y="184.7">Лист</text>
<text x="175.2" y="184.7">№ докум.</text>
<text x="191.4" y="184.7">Подп.</text>
<text x="202" y="184.7">Дата</text>
<text x="258.6" y="181.1">Лит.</text>
<text x="269.2" y="181.1">Масса</text>
<text x="281.2" y="181.1">Масштаб</text>
<text x="163.1" y="188.2">Разраб.</text>
<text x="163.1" y="191.7">Пров.</text>
<text x="175" y="191.8">Луцик</text>
<text x="175.1" y="188.3">Патюпин</text>
<text x="262.1" y="188.2">У</text>
<text x="258.6" y="195.3">Лист</text>
<text x="272.7" y="195.3">Листов</text>
<text x="287" y="195.3">1</text>
</g>
<g font-size="2.7">
<text x="207.5" y="29.8">n+1</text>
<text x="213.3" y="29.4">n</text>
<text x="262.9" y="28.6">1</text>
<text x="268.8" y="28.7">2</text>
<text x="208.1" y="48.5">n</text>
<text x="213.1" y="48.5">n-1</text>
<text x="268.3" y="48.5">1</text>
</g>
</svg>
